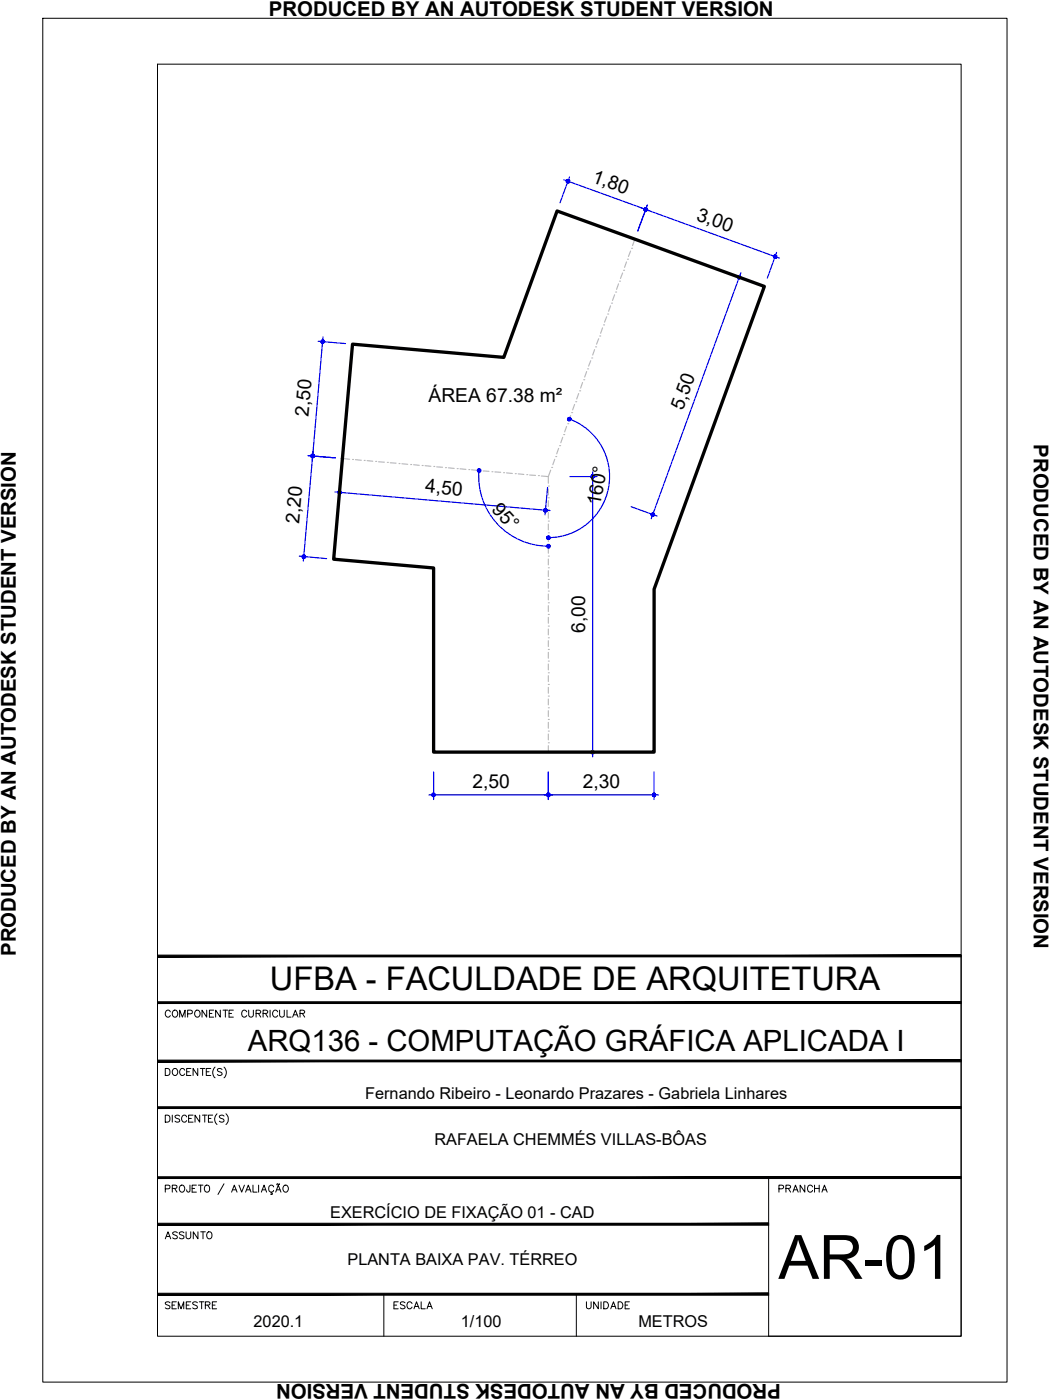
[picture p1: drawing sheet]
<svg xmlns="http://www.w3.org/2000/svg" width="229mm" height="305mm" viewBox="0 0 229 305" stroke-linecap="round" stroke-linejoin="round" font-family="sans-serif">
<!-- layer: ARQ_EIXO CINZA 04 -->
<g fill="none" stroke="#bababa" stroke-width=".25">
<path d="M135.6 59.4l-.5 1.2M135.8 58.8h.1M136.4 57l-.4 1.2M136.6 56.4h.1M137.3 54.7l-.5 1.1M137.5 54.1h.1M138.2 52.1l-.5 1.4M128.6 78.5l-.5 1.2M128.8 77.9h.1M129.5 76.1l-.5 1.2M129.7 75.5h.1M130.3 73.7l-.4 1.2"/>
<path d="M130.6 73.2h.1M131.2 71.4l-.4 1.2M131.4 70.7h.1M132.1 69l-.5 1.1M132.3 68.4h.1M132.9 66.6l-.4 1.2M133.1 66h.1M133.8 64.2l-.5 1.2M134 63.6h.1M134.7 61.8l-.5 1.2M134.9 61.2h.1M74.5 99.8l1.6 .2"/>
<path d="M120.8 100l-.4 1.2M121 99.4h.1M121.6 97.6l-.4 1.2M121.8 97h.1M122.5 95.2l-.4 1.2M122.7 94.6h.1M123.4 92.8l-.5 1.2M123.6 92.2h.1M124.2 90.5l-.4 1.2M124.5 89.8h.1M125.1 88.1l-.4 1.1M125.3 87.5h.1"/>
<path d="M126 85.7l-.4 1.2M126.2 85.1h.1M126.8 83.3l-.4 1.2M127.1 82.7h.1M127.7 80.9l-.4 1.2M127.9 80.3h.1M76.8 100h.1M77.4 100.1l1.3 .1M79.3 100.2h.1M79.9 100.3l1.3 .1M81.8 100.5h.1M82.4 100.5l1.3 .1"/>
<path d="M84.3 100.7h.1M85 100.8h1.2M86.9 100.9h.1M87.5 101l1.3 .1M89.4 101.1h.1M90 101.2l1.3 .1M91.9 101.3h.1M92.5 101.4l1.3 .1M94.4 101.6h.1M95.1 101.6l1.3 .1M97 101.8h.1M97.6 101.9l1.3 .1"/>
<path d="M99.5 102h.1M100.2 102.1l1.2 .1M102.1 102.2h.1M102.7 102.3l1.2 .1M104.6 102.4h.1M105.2 102.5l1.3 .1M107.1 102.7h.1M107.7 102.7l1.3 .1M109.6 102.9h.1M110.3 103l1.2 .1M112.2 103.1h.1M112.8 103.2l1.2 .1"/>
<path d="M114.7 103.3h.1M115.3 103.4l1.3 .1M117.2 103.5h.1M117.9 103.6l1.5 .2M119.4 118.5h.1M119.4 116h.1M119.4 113.5h.1M119.4 110.9h.1M119.4 108.4h.1M119.4 105.8h.1M119.4 106.5v1.2M119.4 109v1.3"/>
<path d="M119.4 111.5v1.3M119.4 114.1v1.3M119.4 116.6v1.3M119.4 119.2v1.2M119.9 102.4l-.5 1.4v1.4M120.1 101.8h.1M119.4 138.9h.1M119.4 136.3h.1M119.4 133.8h.1M119.4 131.2h.1M119.4 128.7h.1M119.4 126.2h.1"/>
<path d="M119.4 123.6h.1M119.4 121.1h.1M119.4 121.7v1.3M119.4 124.2v1.3M119.4 126.8v1.3M119.4 129.3v1.3M119.4 131.9v1.2M119.4 134.4v1.3M119.4 136.9v1.3M119.4 139.5v1.3M119.4 159.2h.1M119.4 156.6h.1"/>
<path d="M119.4 154.1h.1M119.4 151.6h.1M119.4 149h.1M119.4 146.5h.1M119.4 143.9h.1M119.4 141.4h.1M119.4 142v1.3M119.4 144.6v1.2M119.4 147.1v1.3M119.4 149.6v1.3M119.4 152.2v1.3M119.4 154.7v1.3"/>
<path d="M119.4 157.3v1.2M119.4 159.8v1.3M119.4 161.7h.1M119.4 162.3v1.4"/>
</g>
<!-- layer: COTA AZUL -->
<g fill="none" stroke="#00f" stroke-width=".25">
<path d="M122.7 39.1l47 17.1M124 38.5l-2.1 5.7M140.9 44.7l-2 5.6M156.3 58.6l5.6 2.1M161.3 59.4l-19.5 53.5M169.1 54.9l-2.1 5.7M69.3 74.3l5.9 .5M70.3 73.4l-2.3 26.8M67.1 99.2l5.9 .5M68.2 98.3l-2.2 23.9M124 91.2a13.3 13.3 0 0 1 8.5 14.8 13.3 13.3 0 0 1-13.1 11.1M72.9 107.1l46.9 4.1"/>
<path d="M74.4 102.2l-.6 6M104.3 102.4a15.2 15.2 0 0 0 15.1 16.5M119.2 106.1l-.5 6M124 103.8h6M129 102.7v62.1M137.4 110.3l5.6 2.1M65.2 121.1l5.9 .5M93.4 173.1h50M94.4 168.1v6M119.4 168.1v6M124 163.7h6M142.4 168.1v6"/>
</g>
<!-- layer: 0 -->
<g fill="#00f" stroke="#00f" stroke-width=".22">
<path d="M73.5 107.1l.1 .2 .3-.1zM73.6 107.3l.3-.1-.2 .3zM73.9 107.2l-.2 .3 .2 .1z"/>
<path d="M73.9 107.2v.4l.2-.1zM73.9 107.2l.4 .2-.2 .1zM73.9 107.2l.4 .2v-.2z"/>
<path d="M73.9 107.2h.4v-.2zM74.1 106.8l.2 .2-.4 .2zM74 106.8l-.1 .4 .2-.4z"/>
<path d="M73.8 106.8l.1 .4 .1-.4zM73.6 107l.2-.2 .1 .4zM73.6 107l-.1 .1 .4 .1z"/>
<path d="M118.7 111.1h.4v-.1zM119 110.8l.1 .2-.4 .1zM118.8 110.7l-.1 .4 .3-.3z"/>
<path d="M118.6 110.7l.1 .4 .1-.4zM118.4 110.9l.2-.2 .1 .4zM118.4 110.9v.2h.3z"/>
<path d="M118.4 111.1v.2l.3-.2zM118.4 111.3l.3-.2-.2 .3zM118.7 111.1l-.2 .3 .2 .1z"/>
<path d="M118.7 111.1v.4l.2-.1zM118.7 111.1l.4 .2-.2 .1zM118.7 111.1l.4 .2v-.2z"/>
<path d="M128.8 103.4l.2 .4v-.4zM128.8 103.4l.2 .4-.3-.2zM128.7 103.6v.2h.3z"/>
<path d="M128.7 103.8v.1l.3-.1zM128.7 103.9l.3-.1-.2 .3zM129 103.8l-.2 .3h.2z"/>
<path d="M129 103.8v.3h.2zM129 103.8l.3 .1-.1 .2zM129 103.8l.3 .1 .1-.1z"/>
<path d="M129 103.8h.4l-.1-.2zM129.2 103.4l.1 .2-.3 .2zM129 103.4v.4l.2-.4z"/>
<path d="M129 163.7v.4h.2zM129 163.7l.3 .3-.1 .1zM129 163.7l.3 .3 .1-.3z"/>
<path d="M129 163.7h.4l-.1-.1zM129.2 163.4l.1 .2-.3 .1zM129 163.4v.3l.2-.3z"/>
<path d="M128.8 163.4l.2 .3v-.3zM128.8 163.4l.2 .3-.3-.1zM128.7 163.6v.1h.3z"/>
<path d="M128.7 163.7v.3l.3-.3zM128.7 164l.3-.3-.2 .4zM129 163.7l-.2 .4h.2z"/>
<path d="M142.1 112l-.1 .4h.2zM142.1 112l.3 .3-.2 .1zM142.1 112l.3 .3 .1-.2z"/>
<path d="M142.1 112l.4 .1v-.1zM142.1 112l.3-.2 .1 .2zM142.2 111.7l-.1 .3 .3-.2z"/>
<path d="M142.1 111.7v.3l.1-.3zM141.9 111.8l.2-.1v.3zM141.9 111.8l-.1 .1 .3 .1z"/>
<path d="M141.8 111.9l-.1 .2 .4-.1zM141.7 112.1l.4-.1-.3 .3zM141.8 112.3l.2 .1 .1-.4z"/>
<path d="M160.9 60l.1 .4 .1-.4zM160.7 60.1l.2-.1 .1 .4zM160.7 60.1l-.1 .1 .4 .2z"/>
<path d="M160.6 60.2v.2h.4zM160.6 60.4h.4l-.3 .2zM160.7 60.6l.1 .1 .2-.3z"/>
<path d="M161 60.4l-.2 .3h.2zM161 60.4l.2 .2-.2 .1zM161 60.4l.2 .2 .1-.1z"/>
<path d="M161 60.4l.3 .1v-.2zM161.2 60.1l.1 .2-.3 .1zM161.1 60l-.1 .4 .2-.3z"/>
<path d="M123.3 39.3v.2h.4zM123.3 39.5h.4l-.3 .2zM123.4 39.7l.1 .1 .2-.3z"/>
<path d="M123.7 39.5l-.2 .3h.2zM123.7 39.5l.2 .3h-.2zM123.7 39.5l.2 .3 .1-.2z"/>
<path d="M123.7 39.5l.3 .1v-.2zM123.7 39.5l.3-.3v.2zM123.8 39.1l-.1 .4 .3-.3z"/>
<path d="M123.6 39.1l.1 .4 .1-.4zM123.4 39.2l.2-.1 .1 .4zM123.4 39.2l-.1 .1 .4 .2z"/>
<path d="M140.5 45.6l.4 .1v-.1zM140.5 45.6l.3-.2 .1 .2zM140.7 45.3l-.2 .3 .3-.2z"/>
<path d="M140.5 45.3v.3l.2-.3zM140.3 45.3h.2v.3zM140.2 45.5l.3 .1-.2-.3z"/>
<path d="M140.2 45.5v.2l.3-.1zM140.2 45.7l.3-.1-.2 .2zM140.5 45.6l-.2 .2 .1 .2z"/>
<path d="M140.5 45.6l-.1 .4h.2zM140.5 45.6l.3 .3-.2 .1zM140.5 45.6l.3 .3 .1-.2z"/>
<path d="M140.2 45.5v.2l.3-.1zM140.2 45.7l.3-.1-.2 .2zM140.5 45.6l-.2 .2 .1 .2z"/>
<path d="M140.5 45.6l-.1 .4h.2zM140.5 45.6l.3 .3-.2 .1zM140.5 45.6l.3 .3 .1-.2z"/>
<path d="M140.5 45.6l.4 .1v-.1zM140.5 45.6l.3-.2 .1 .2zM140.7 45.3l-.2 .3 .3-.2z"/>
<path d="M140.5 45.3v.3l.2-.3zM140.3 45.3h.2v.3zM140.2 45.5l.3 .1-.2-.3z"/>
<path d="M168.7 55.9l.4 .1v-.2zM168.7 55.9l.3-.3 .1 .2zM168.9 55.5l-.2 .4 .3-.3z"/>
<path d="M168.7 55.5v.4l.2-.4zM168.5 55.6l.2-.1v.4zM168.5 55.6l-.1 .2 .3 .1z"/>
<path d="M168.4 55.8v.1h.3zM168.4 55.9h.3l-.2 .2zM168.5 56.1l.1 .1 .1-.3z"/>
<path d="M168.7 55.9l-.1 .3h.2zM168.7 55.9l.3 .3h-.2zM168.7 55.9l.3 .3 .1-.2z"/>
<path d="M67.9 98.9l.2 .4v-.4zM67.7 99.1l.2-.2 .2 .4zM67.7 99.1v.1l.4 .1z"/>
<path d="M67.7 99.2v.2l.4-.1zM67.7 99.4l.4-.1-.2 .3zM68.1 99.3l-.2 .3 .1 .1z"/>
<path d="M68.1 99.3l-.1 .4 .2-.1zM68.1 99.3l.3 .2-.2 .1zM68.1 99.3l.3 .2v-.2z"/>
<path d="M68.1 99.3h.3v-.2zM68.3 99l.1 .1-.3 .2zM68.1 98.9v.4l.2-.3z"/>
<path d="M66.1 121.2v.3h.2zM66.1 121.2l.4 .2-.2 .1zM66.1 121.2l.4 .2v-.2z"/>
<path d="M66.1 121.2h.4v-.2zM66.3 120.9l.2 .1-.4 .2zM66.2 120.8l-.1 .4 .2-.3z"/>
<path d="M66 120.9l.1 .3 .1-.4zM65.8 120.9h.2l.1 .3zM65.8 120.9l-.1 .3h.4z"/>
<path d="M65.7 121.2l.1 .1 .3-.1zM65.8 121.3l.3-.1-.2 .3zM66.1 121.2l-.2 .3h.2z"/>
<path d="M68.1 99.3l-.1 .4 .2-.1zM68.1 99.3l.3 .2-.2 .1zM68.1 99.3l.3 .2v-.2z"/>
<path d="M68.1 99.3h.3v-.2zM68.3 99l.1 .1-.3 .2zM68.1 98.9v.4l.2-.3z"/>
<path d="M67.9 98.9l.2 .4v-.4zM67.7 99.1l.2-.2 .2 .4zM67.7 99.1v.1l.4 .1z"/>
<path d="M67.7 99.2v.2l.4-.1zM67.7 99.4l.4-.1-.2 .3zM68.1 99.3l-.2 .3 .1 .1z"/>
<path d="M70.1 74l.1 .4 .1-.4zM70.1 74l.1 .4-.3-.2zM69.9 74.2l-.1 .1 .4 .1z"/>
<path d="M69.8 74.3l.1 .2 .3-.1zM69.9 74.5l.3-.1-.2 .3zM70.2 74.4l-.2 .3h.2z"/>
<path d="M70.2 74.4v.3h.2zM70.2 74.4l.3 .2-.1 .1zM70.2 74.4l.3 .2 .1-.2z"/>
<path d="M70.2 74.4h.4v-.2zM70.4 74l.2 .2-.4 .2zM70.3 74l-.1 .4 .2-.4z"/>
<path d="M119.4 173.1h.4l-.1-.2zM119.6 172.7l.1 .2-.3 .2zM119.4 172.7v.4l.2-.4z"/>
<path d="M119.2 172.7l.2 .4v-.4zM119.2 172.7l.2 .4-.3-.2zM119.1 172.9l-.1 .2h.4z"/>
<path d="M119 173.1l.1 .1 .3-.1zM119.1 173.2l.3-.1-.2 .3zM119.4 173.1l-.2 .3h.2z"/>
<path d="M119.4 173.1v.3h.2zM119.4 173.1l.3 .1-.1 .2zM119.4 173.1l.3 .1 .1-.1z"/>
<path d="M94 173.1l.1 .1 .3-.1zM94.1 173.2l.3-.1-.2 .3zM94.4 173.1l-.2 .3h.2z"/>
<path d="M94.4 173.1v.3h.2zM94.4 173.1l.3 .1-.1 .2zM94.4 173.1l.3 .1 .1-.1z"/>
<path d="M94.4 173.1h.4l-.1-.2zM94.6 172.7l.1 .2-.3 .2zM94.4 172.7v.4l.2-.4z"/>
<path d="M94.2 172.7l.2 .4v-.4zM94.2 172.7l.2 .4-.3-.2zM94.1 172.9l-.1 .2h.4z"/>
<path d="M142.4 173.1h.4l-.1-.2zM142.6 172.7l.1 .2-.3 .2zM142.4 172.7v.4l.2-.4z"/>
<path d="M142.2 172.7l.2 .4v-.4zM142.2 172.7l.2 .4-.3-.2zM142.1 172.9l-.1 .2h.4z"/>
<path d="M142 173.1l.1 .1 .3-.1zM142.1 173.2l.3-.1-.2 .3zM142.4 173.1l-.2 .3h.2z"/>
<path d="M142.4 173.1v.3h.2zM142.4 173.1l.3 .1-.1 .2zM142.4 173.1l.3 .1 .1-.1z"/>
<path d="M119 173.1l.1 .1 .3-.1zM119.1 173.2l.3-.1-.2 .3zM119.4 173.1l-.2 .3h.2z"/>
<path d="M119.4 173.1v.3h.2zM119.4 173.1l.3 .1-.1 .2zM119.4 173.1l.3 .1 .1-.1z"/>
<path d="M119.4 173.1h.4l-.1-.2zM119.6 172.7l.1 .2-.3 .2zM119.4 172.7v.4l.2-.4z"/>
<path d="M119.2 172.7l.2 .4v-.4zM119.2 172.7l.2 .4-.3-.2zM119.1 172.9l-.1 .2h.4z"/>
<path d="M104.1 102.1l.2 .3 .1-.3zM104 102.2l.1-.1 .2 .3zM104 102.2l-.1 .2h.4z"/>
<path d="M103.9 102.4l.1 .2 .3-.2zM104 102.6l.3-.2-.2 .3zM104.3 102.4l-.2 .3 .2 .1z"/>
<path d="M104.3 102.4v.4h.2zM104.3 102.4l.3 .3-.1 .1zM104.3 102.4l.3 .3 .1-.2z"/>
<path d="M104.3 102.4l.4 .1-.1-.2zM104.5 102.2l.1 .1-.3 .1zM104.4 102.1l-.1 .3 .2-.2z"/>
<path d="M119.4 118.9h.4l-.1-.2zM119.6 118.6l.1 .1-.3 .2zM119.4 118.5v.4l.2-.3z"/>
<path d="M119.2 118.6l.2 .3v-.4zM119.2 118.6l.2 .3-.3-.2zM119.1 118.7l-.1 .2h.4z"/>
<path d="M119 118.9l.1 .2 .3-.2zM119.1 119.1l.3-.2-.2 .4zM119.4 118.9l-.2 .4h.2z"/>
<path d="M119.4 118.9v.4h.2zM119.4 118.9l.3 .2-.1 .2zM119.4 118.9l.3 .2 .1-.2z"/>
<path d="M119 117.1l.1 .2 .3-.2zM119.1 117.3l.3-.2-.2 .3zM119.4 117.1l-.2 .3h.2z"/>
<path d="M119.4 117.1v.3h.2zM119.4 117.1l.3 .2-.1 .1zM119.4 117.1l.3 .2 .1-.2z"/>
<path d="M119.4 117.1h.4l-.1-.2zM119.6 116.8l.1 .1-.3 .2zM119.4 116.7v.4l.2-.3z"/>
<path d="M119.2 116.8l.2 .3v-.4zM119.2 116.8l.2 .3-.3-.2zM119.1 116.9l-.1 .2h.4z"/>
<path d="M123.6 91.1v.2h.4zM123.6 91.3h.4l-.3 .2zM123.7 91.5l.1 .1 .2-.3z"/>
<path d="M124 91.3l-.2 .3h.2zM124 91.3l.2 .2-.2 .1zM124 91.3l.2 .2 .1-.1z"/>
<path d="M124 91.3l.3 .1v-.2zM124 91.3l.2-.3 .1 .2zM124.1 90.9l-.1 .4 .2-.3z"/>
<path d="M123.9 90.9l.1 .4 .1-.4zM123.7 91l.2-.1 .1 .4zM123.7 91l-.1 .1 .4 .2z"/>
</g>
<path d="M76.8 74.9l32.9 2.9 11.6-31.9 45.1 16.5-24 65.9v35.4h-48v-40l-21.8-1.9z" fill="none" stroke="#000" stroke-width=".72"/>
<!-- layer: MRG_EXTERNA -->
<path d="M9.3 4h209.9v296.9h-209.9z" fill="none" stroke="#000" stroke-width=".22"/>
<!-- layer: MRG_INTERNA -->
<path d="M34.3 14h175v276.9h-175z" fill="none" stroke="#000" stroke-width=".22"/>
<!-- layer: SIMB_01 -->
<g fill="#000" stroke="#000" stroke-width=".22">
<path d="M34.3 218.1v.4l175-.4zM34.3 218.5l175-.4v.4z"/>
<path d="M34.3 207.9v.4l175-.4zM34.3 208.3l175-.4v.4z"/>
<path d="M34.3 230.8v.4l175-.4zM34.3 231.2l175-.4v.4z"/>
<path d="M34.3 256.2v.4l175-.4zM34.3 256.6l175-.4v.4z"/>
<path d="M34.3 241v.3l175-.3zM34.3 241.3l175-.3v.3z"/>
<path d="M34.3 266.3v.4l133-.4zM34.3 266.7l133-.4v.4z"/>
<path d="M34.3 282h133v-.4zM34.3 281.6h133l-133 .4z"/>
</g>
<g fill="none" stroke="#000" stroke-width=".22">
<path d="M45 219.9v1.5l-1-1.5v1.5M46.5 219.9h-.9v1.5h.9M48 219.9v1.5l-1.1-1.5v1.5M48.6 219.9h1M49.1 219.9v1.5M50.8 219.9h-.9v1.5h.9M54.1 219.9v1.1l.5 .4h.3l.3-.4v-1.1M58.8 219.9v1.5M60.9 219.9v1.1l.4 .4 .5-.2 .1-1.3M62.5 219.9v1.5h.9M209.3 208.1v82.8h-42v-34.5M36 232.6h.5a.82 .82 0 0 1 .5 .8 .82 .82 0 0 1-.5 .7h-.5z"/>
<path d="M37.1 220.3a.56 .56 0 0 0-.7-.4 .56 .56 0 0 0-.4 .6 .63 .63 0 0 0 .2 .8 .63 .63 0 0 0 .9-.2M37.7 220.1a.72 .72 0 0 1 1 .2 .72 .72 0 0 1-.3 1.1 .72 .72 0 0 1-.9-.4 .72 .72 0 0 1 .2-.9zM37.7 232.8a.72 .72 0 0 1 1 .2 .72 .72 0 0 1-.3 1.1 .72 .72 0 0 1-.9-.4 .72 .72 0 0 1 .2-.9zM39.1 221.4v-1.5l.6 1.5 .6-1.5v1.5M40.2 233a.56 .56 0 0 0-.6-.4 .56 .56 0 0 0-.5 .6 .63 .63 0 0 0 .3 .8 .63 .63 0 0 0 .8-.2M40.6 233.3h.6M40.9 220.7l.9-.1v-.5l-.3-.2h-.6v1.5M41.6 232.6h-1v1.5h1M42.7 220a.71 .71 0 0 1 .9 .7 .71 .71 0 0 1-.9 .7l-.3-.5v-.4zM43.1 232.6v1.5l-1.1-1.5v1.5M43.6 232.6h1M44.1 232.6v1.5"/>
<path d="M44.9 233.3h.6M45.6 220.6h.5M45.9 232.6h-1v1.5h1M46.8 232.3a1.57 1.57 0 0 0 0 2.4M48.3 232.8l-.3-.2-.7 .2 .2 .4 .5 .2 .3 .3v.2l-.3 .2-.7-.2M48.8 232.3a1.57 1.57 0 0 1 0 2.4M49.9 220.6h.5M53.7 220.3a.56 .56 0 0 0-.6-.4 .56 .56 0 0 0-.5 .6 .63 .63 0 0 0 .3 .8 .63 .63 0 0 0 .8-.2M55.8 220.6h.8l.2-.4-.4-.3h-.6v1.5M56.3 220.6l.5 .8M57.3 220.6h.8l.2-.4-.4-.3h-.6v1.5M57.8 220.6l.5 .8"/>
<path d="M60.5 220.3a.56 .56 0 0 0-.7-.4 .56 .56 0 0 0-.4 .6 .63 .63 0 0 0 .2 .8 .63 .63 0 0 0 .9-.2M63.7 221.4l.6-1.5 .6 1.5M63.9 220.9h.7M65.3 220.6h.9l.1-.4-.3-.3h-.7v1.5M65.8 220.6l.5 .8M36 242.8h.5a.82 .82 0 0 1 .5 .7 .82 .82 0 0 1-.5 .8h-.5zM36 258.8l.9-.1 .1-.6-1-.1v1.5M37.5 258.7l1-.1v-.5l-1-.1v1.5M37.5 242.8v1.5M38 258.7l.5 .8M39.1 243l-.3-.2-.7 .2 .2 .4 .7 .3 .1 .2v.2l-.3 .2-.7-.2M39.2 258.2a.72 .72 0 0 1 1 .2 .72 .72 0 0 1-.3 1.1 .72 .72 0 0 1-.9-.4 .72 .72 0 0 1 .2-.9z"/>
<path d="M40.6 243.2a.56 .56 0 0 0-.6-.4 .56 .56 0 0 0-.5 .6 .63 .63 0 0 0 .3 .8 .63 .63 0 0 0 .8-.2M41.1 243.5h.6M41.4 258l-.1 1.4-.4 .1-.2-.1-.1-.4M41.8 258.7h.6M42 242.8h-.9v1.5h.9M42.8 258h-1v1.5h1M43.2 258h1M43.5 242.8v1.5l-1-1.5v1.5M43.7 258v1.5M44.1 242.8h1M44.6 242.8v1.5M44.6 258.2a.63 .63 0 0 1 .8-.1 .63 .63 0 0 1 .2 .9 .57 .57 0 0 1-.5 .6 .57 .57 0 0 1-.6-.6z"/>
<path d="M45.4 243.5h.5M46.3 242.8h-.9v1.5h.9M47.2 242.5a1.57 1.57 0 0 0 0 2.3M48.8 243l-.4-.2-.6 .2 .1 .4 .7 .3 .2 .2v.2l-.4 .2-.6-.2M48.8 257.7l-1.3 2.4M49.2 242.5a1.57 1.57 0 0 1 0 2.3M50.4 259.5l.6-1.5 .6 1.5M50.7 259h.7M52 258l.6 1.5 .6-1.5M53.5 259.5l.6-1.5 .6 1.5M53.7 259h.7M55.1 258v1.5h.9"/>
<path d="M56.3 258v1.5M56.9 259.5l.6-1.5 .5 1.5M57.1 259h.7M59.1 259.5v.3l.2 .2h-.4M59.6 258.4a.6 .6 0 0 0-.9-.3 .6 .6 0 0 0-.2 .9 .54 .54 0 0 0 .4 .5 .54 .54 0 0 0 .7-.3M60 259.5l.6-1.5 .6 1.5M60.2 259h.8M60.3 257.8l-.1 .1M60.3 257.8h.2M60.5 257.8l.1 .1M60.6 257.9h.2M60.9 257.7l-.1 .2"/>
<path d="M61.8 258.2a.72 .72 0 0 1 1 .2 .72 .72 0 0 1-.3 1.1 .72 .72 0 0 1-.9-.4 .72 .72 0 0 1 .2-.9zM83.6 281.8v9.1M125.5 281.8v9.1"/>
</g>
<text font-size="13.3" x="169.5" y="278.4">AR-01</text>
<text font-size="7.1" x="58.8" y="215.6">UFBA - FACULDADE DE ARQUITETURA</text>
<text font-size="6.4" x="54" y="228.9">ARQ136 - COMPUTAÇÃO GRÁFICA APLICADA I</text>
<g font-size="4.4">
<text x="58.5" y="3.6">PRODUCED BY AN AUTODESK STUDENT VERSION</text>
<text x="225.1" y="96.7" transform="rotate(90 225.1 96.7)">PRODUCED BY AN AUTODESK STUDENT VERSION</text>
<text x="3.5" y="208.2" transform="rotate(-90 3.5 208.2)">PRODUCED BY AN AUTODESK STUDENT VERSION</text>
<text x="168.3" y="260.7">PRANCHA</text>
<text x="34.9" y="270.9">ASSUNTO</text>
<text x="34.9" y="286.1">SEMESTRE</text>
<text x="84.7" y="286.1">ESCALA</text>
<text x="126.3" y="286.1">UNIDADE</text>
<text x="170" y="301.3" transform="rotate(-180 170 301.3)">PRODUCED BY AN AUTODESK STUDENT VERSION</text>
</g>
<g font-size="4.2">
<text x="128.7" y="39.6" transform="rotate(20 128.7 39.6)">1,80</text>
<text x="151.4" y="47.8" transform="rotate(20 151.4 47.8)">3,00</text>
<text x="93.3" y="87.4">ÁREA 67.38 m²</text>
<text x="148.6" y="89.5" transform="rotate(-70 148.6 89.5)">5,50</text>
<text x="67.2" y="90.7" transform="rotate(-85 67.2 90.7)">2,50</text>
<text x="92.5" y="107.2" transform="rotate(5 92.5 107.2)">4,50</text>
<text x="106.9" y="111" transform="rotate(47 106.9 111)">95°</text>
<text x="130.7" y="110.2" transform="rotate(-80 130.7 110.2)">160°</text>
<text x="65.2" y="114.1" transform="rotate(-85 65.2 114.1)">2,20</text>
<text x="127.4" y="137.8" transform="rotate(-90 127.4 137.8)">6,00</text>
<text x="102.9" y="171.4">2,50</text>
<text x="126.9" y="171.4">2,30</text>
</g>
<g font-size="3.5">
<text x="79.5" y="239.3">Fernando Ribeiro - Leonardo Prazares - Gabriela Linhares</text>
<text x="94.6" y="249.3">RAFAELA CHEMMÉS VILLAS-BÔAS</text>
<text x="71.9" y="265.2">EXERCÍCIO DE FIXAÇÃO 01 - CAD</text>
<text x="75.6" y="275.4">PLANTA BAIXA PAV. TÉRREO</text>
<text x="55.2" y="289">2020.1</text>
<text x="100.3" y="289">1/100</text>
<text x="139" y="289">METROS</text>
</g>
</svg>
